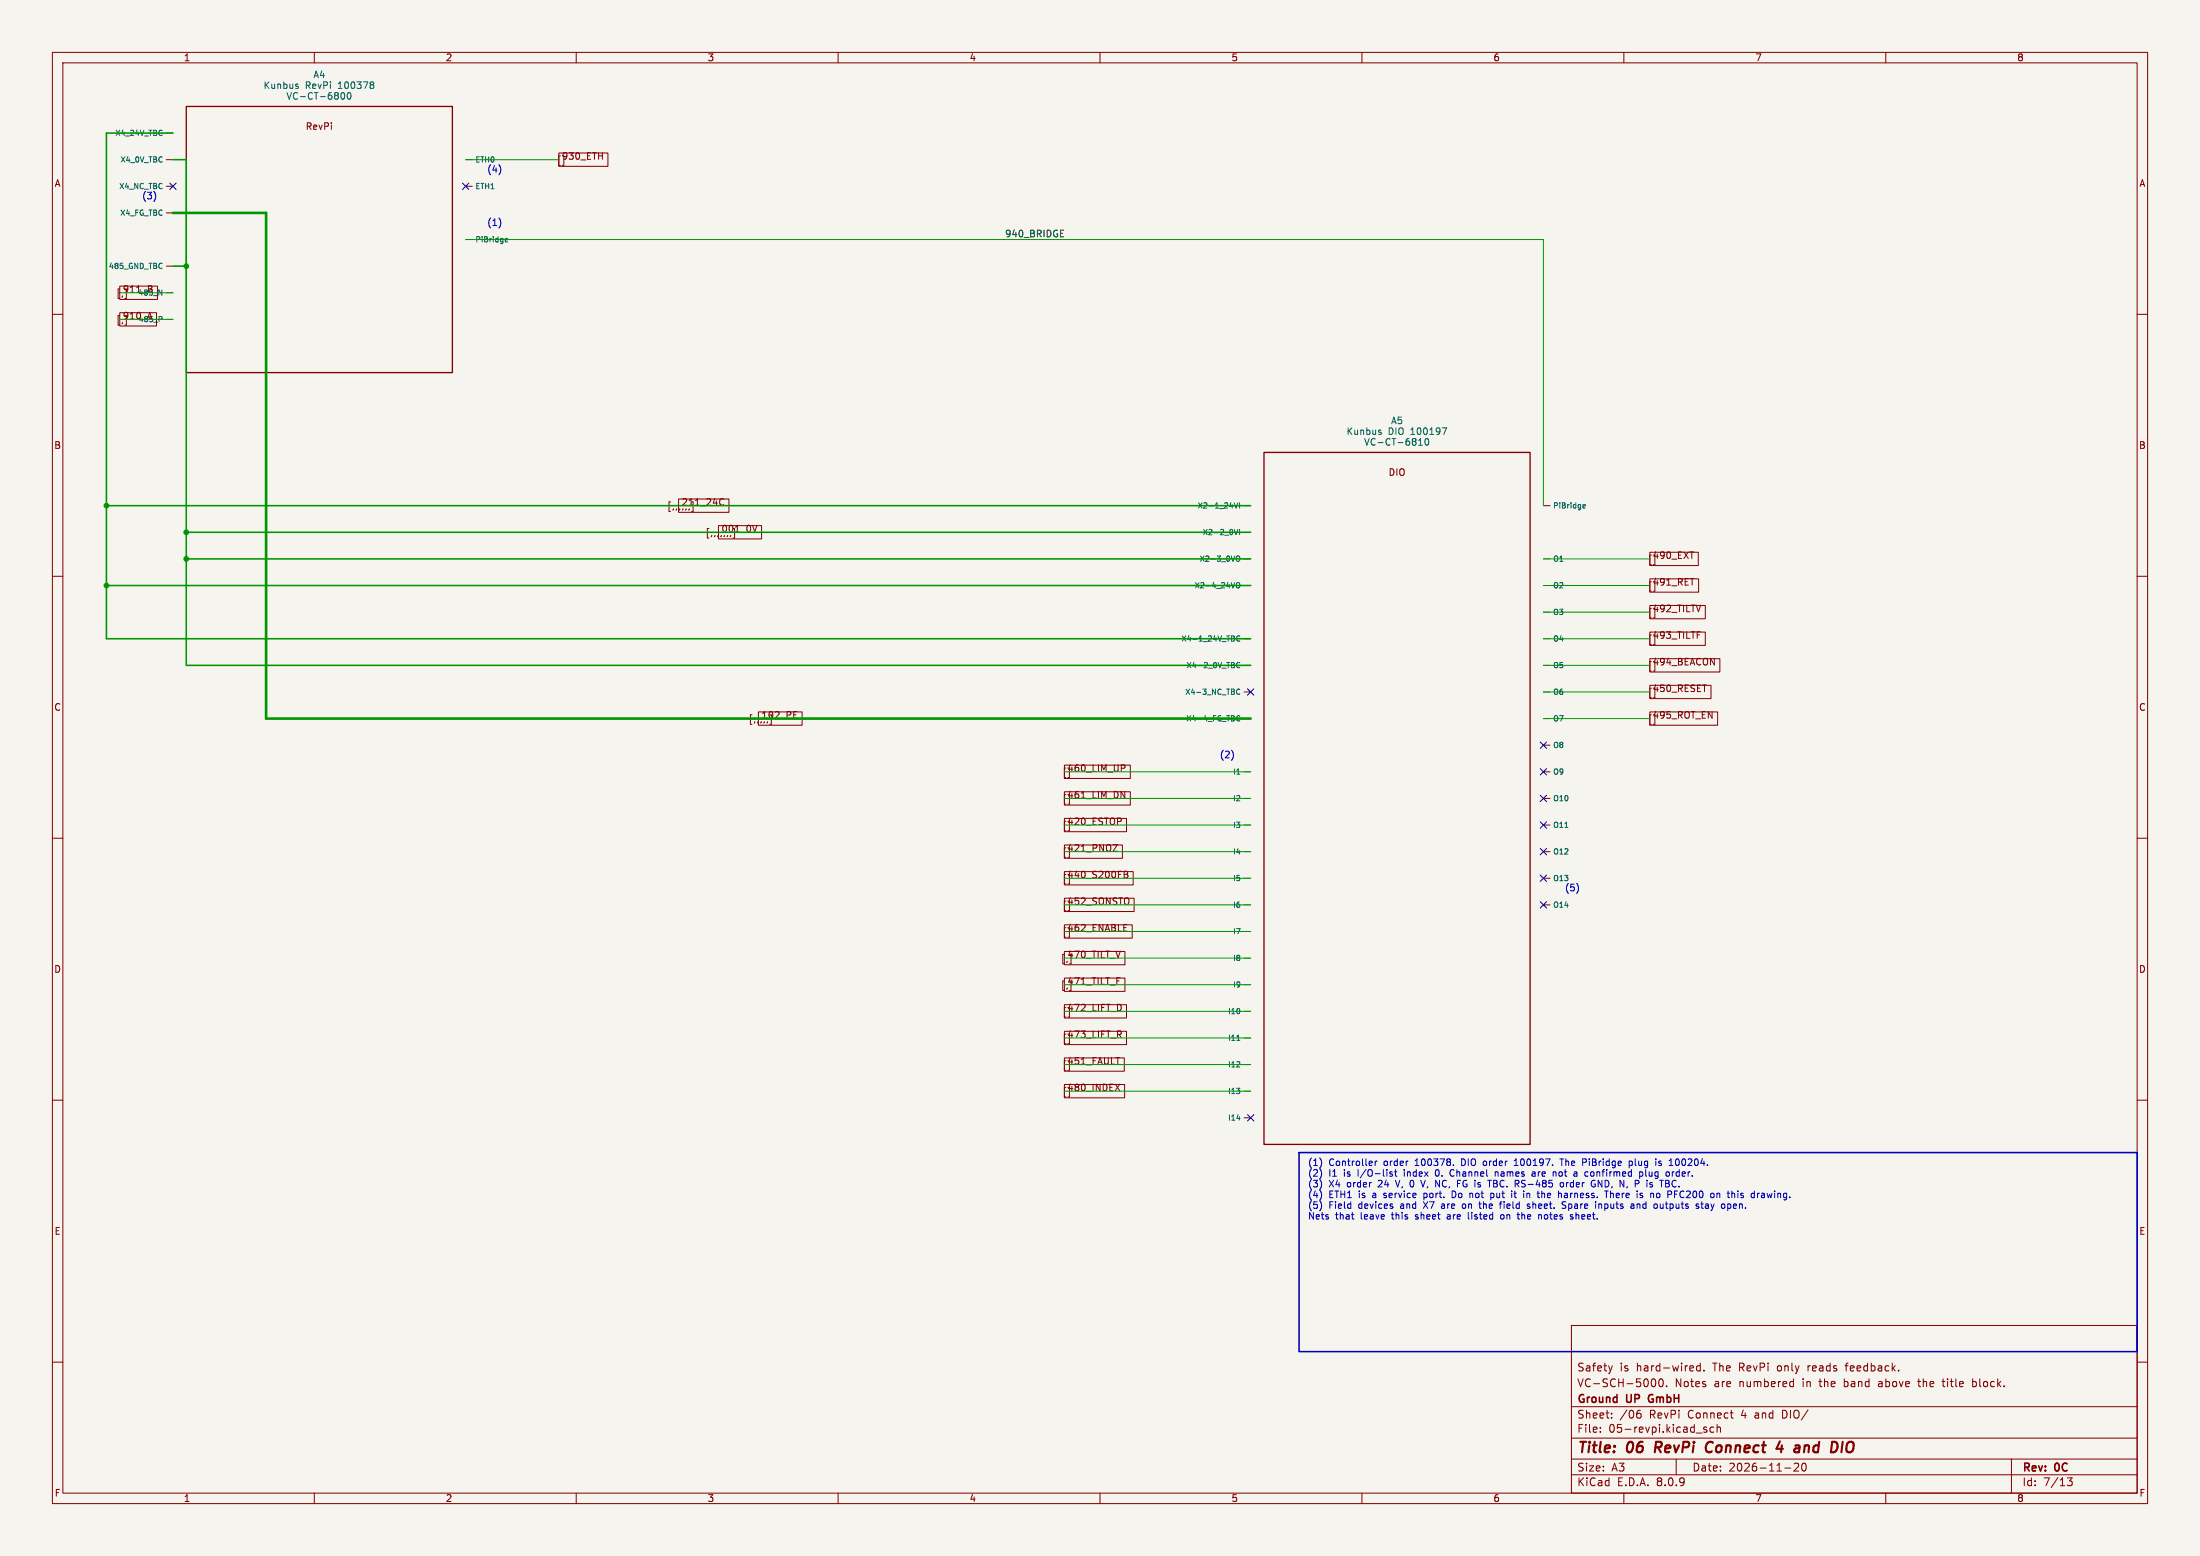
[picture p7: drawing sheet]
<svg xmlns="http://www.w3.org/2000/svg" width="420mm" height="297mm" viewBox="0 0 420 297" stroke-linecap="round" stroke-linejoin="round" font-family="sans-serif">
<path d="M0 0h420v297h-420z" fill="#f5f4ef" stroke="#f5f4ef" stroke-width=".19"/>
<g fill="none" stroke="#840000" stroke-width=".19">
<path d="M10 10h400v277h-400zM12 12h396v273h-396zM60 10v2M110 10v2M160 10v2M210 10v2M260 10v2M310 10v2M360 10v2M31.7 30.5h1.3M31.7 25.4h1.3M31.7 35.6h1.3"/>
<path d="M88.9 30.5h1.3M88.9 35.6h1.3M106.7 29.2h9.4v2.6h-9.4zM22.9 59.7h7v2.5h-7zM22.9 54.6h7.2v2.6h-7.2zM24.1 55.2v1.8h-.3M28.9 54.7v.3M31.7 40.6h1.3M31.7 50.8h1.3M31.7 55.9h1.3M88.9 45.7h1.3M10 60h2"/>
<path d="M24.1 60.2v1.9h-.3M31.7 61h1.3M408 60h2M129.5 95.2h9.7v2.6h-9.7zM132.3 95.8v1.8h-.3M137.6 95.2l.6 .1M138.2 96.3l-.6 .1M237.5 96.5h1.3M294.6 96.5h1.3M10 110h2M137.2 100.3h8.2v2.6h-8.2zM140.2 100.9v1.8h-.3"/>
<path d="M144.5 100.3l-.4 1.2M237.5 106.7h1.3M237.5 111.8h1.3M237.5 101.6h1.3M294.6 106.7h1.3M294.6 111.8h1.3M294.6 116.8h1.3M315 115.6h10.5v2.5h-10.5zM315 110.5h9.3v2.5h-9.3zM315 105.4h9.2v2.6h-9.2zM408 110h2M144.8 135.9h8.3v2.5h-8.3z"/>
<path d="M147.3 136.4v1.9h-.4M151.5 137.1h.6M151.5 135.8h.6M237.5 121.9h1.3M237.5 127h1.3M237.5 132.1h1.3M237.5 137.2h1.3M294.6 121.9h1.3M294.6 127h1.3M294.6 132.1h1.3M294.6 137.2h1.3M315 135.9h12.9v2.5h-12.9z"/>
<path d="M315 125.7h13.3v2.6h-13.3zM315 120.6h10.5v2.6h-10.5zM315 130.8h11.6v2.6h-11.6zM10 160h2M203.2 151.1h12.6v2.6h-12.6zM203.2 146h12.6v2.6h-12.6zM203.2 156.2h11.9v2.6h-11.9zM214 151.1l.7 1.2v-1.2M214.1 146h.4l.3 .2-.1 .4h-.6M237.5 147.3h1.3M237.5 152.4h1.3M237.5 157.5h1.3"/>
<path d="M294.6 147.3h1.3M294.6 152.4h1.3M294.6 157.5h1.3M294.6 142.2h1.3M408 160h2M203.2 176.5h12.9v2.6h-12.9zM203.2 166.4h13.1v2.5h-13.1zM203.2 161.3h11.1v2.5h-11.1zM203.2 171.4h13.3v2.6h-13.3zM212.5 161.2h.8l-.8 1.3h.8M214.5 177.7h.6M214.5 176.5h.6"/>
<path d="M214.6 166.3h.4l.3 .2-.3 .4 .3 .1v.3l-.2 .3h-.5zM214.6 166.9h.4M237.5 162.6h1.3M237.5 167.6h1.3M237.5 172.7h1.3M237.5 177.8h1.3M294.6 162.6h1.3M294.6 167.6h1.3M294.6 172.7h1.3M203.2 191.8h11.9v2.5h-11.9zM203.2 196.8h11.9v2.6h-11.9zM203.2 186.7h11.6v2.5h-11.6z"/>
<path d="M203.2 181.6h11.6v2.6h-11.6zM204.5 187.2v1.9h-.3M204.5 182.2v1.8h-.3M214 192v.7M237.5 193h1.3M237.5 198.1h1.3M237.5 182.9h1.3M237.5 188h1.3M10 210h2M203.2 201.9h11.4v2.6h-11.4zM203.2 207h11.5v2.6h-11.5zM212.9 206.9l.9 1.3"/>
<path d="M213.8 206.9l-.9 1.3M237.5 203.2h1.3M237.5 208.3h1.3M237.5 213.4h1.3M408 210h2M300 253h108v32h-108zM10 260h2M300 278.5h108M300 274.5h108M300 268.5h108M305.5 273.2v.2M305.5 272.5v.1"/>
<path d="M307.7 270.5v.2M307.7 269.8v.1M307.8 260.7l-.4 1M312.7 269.8h.5l.1 .2-.1 .5-.5 .2M313.2 269.2l-.5 .1M315.4 263.3l.2-.1a.8 .8 0 0 1 .5 .7 .8 .8 0 0 1-.5 .8l-.2-.1M316.8 263.3l.2-.1a.8 .8 0 0 1 .5 .7 .8 .8 0 0 1-.5 .8l-.2-.2-.1-.4zM318.2 264.5v.2M320 278.5v3M324.6 260.2v1.5M324.6 260.8l-.4-.1-.3 .3 .1 .6h.6M325.3 261.5v.2"/>
<path d="M325.8 272.5l-.4-.1-.2 .2 .1 .2 .5 .2v.3h-.6M327.2 272.5l-.5-.1-.3 .3 .2 .6h.6M327.8 272.5l.2-.1 .4 .1v.9M327.8 271.9v1.5M330.3 269.7h.6M330.7 270.7h.2M341.9 263.7l.5 .1M342.4 264.6l-.5 .1M342.4 263.2v1.5M342.5 279.4l.6-.1 .2 .1 .1 .3-1 1.1h1M344.1 279.4l.2-.1a.8 .8 0 0 1 .5 .7 .8 .8 0 0 1-.5 .8l-.2-.2-.2-.4zM352.2 260.7h.6"/>
<path d="M358.7 264.2v.4M366.1 263.7h.6M366.3 263.2v1.3l.2 .2M370.7 263.7h.6M370.9 263.2v1.3l.4 .2M376.6 264.6h.6M376.6 263.8h.6M376.6 263.2v1.5M384 278.5v6.5M408 260h2M60 285v2M110 285v2"/>
<path d="M160 285v2M210 285v2M260 285v2M300 281.5h108M310 285v2M340.7 280.2h1.2M360 285v2M394.7 282.1h.9l-.5 .6 .4 .1v.6l-.2 .2-.6-.1"/>
</g>
<path d="M316.2 275.2l-.3 2M325.7 276.7a.63 .63 0 0 0 1 .4M326.6 275.2a.88 .88 0 0 0-.9 .9M339.8 275.1l-.7 1.4h1.3M340.2 275.9l-.2 1.3M344.5 275.9l-.1 1.3M345.1 275.9l-.6 .2M352.9 275.3a1.24 1.24 0 0 0 0 1.9" fill="none" stroke="#840000" stroke-width=".4"/>
<path d="M314.8 266.4l-.1 .4 .1 .7" fill="none" stroke="#840000" stroke-width=".3"/>
<path d="M35.6 20.3h50.8v50.8h-50.8zM241.3 86.4h50.8v132h-50.8z" fill="none" stroke="#840000" stroke-width=".25"/>
<g fill="none" stroke="#006464" stroke-width=".19">
<path d="M50.6 15.6v1.3M50.8 16.2l.5 .7M51.3 15.6l-.7 .7M51.9 16v.7M52.4 16v.9M53 16v.9M53 16.2l.2-.2 .3 .1 .1 .8M54.2 16.1h.5l.1 .6M54.2 15.6v1.3M54.8 17.7l.4 1.2 .4-1.2M55.3 16v.7M55.9 16v.9"/>
<path d="M56.1 18.8l.3 .1 .4-.1M56.5 17.7l.3 .1M56.6 16.5h.3l.1 .2-.5 .2M56.9 16.1h-.4v.3M57.3 18.5h1M58.5 16.3l.6-.1 .1-.2-.1-.3-.6-.1v1.3M58.8 16.3l.4 .6M59.6 17.8a.6 .6 0 0 0-.8 .4 .6 .6 0 0 0 .6 .7l.2-.1M59.7 16.5l.6-.2-.1-.2-.3-.1-.2 .2 .1 .6h.4M60 17.7h.7M60.4 17.7v1.2M60.7 16l.3 .9 .3-.9"/>
<path d="M61.1 18.5h1M61.8 15.6v1.3M62.4 15.7l.1 .2v.3l-.7 .1M63.1 15.6v.1M63.1 16v.9M63.3 17.7h-.4a.86 .86 0 0 0 0 1.2l.4-.1 .1-.4-.3-.2h-.2l-.2 .2M64.1 18.2l-.2-.2 .2-.3h.2l.3 .2-.3 .3M64.1 18.2l-.2 .3v.3l.2 .1h.4l.1-.2v-.2l-.3-.3M64.1 18.2h.2M64.6 16.9h.7M64.6 16l.4-.4v1.3M65.3 17.7h.1a.68 .68 0 0 1 .4 .6 .68 .68 0 0 1-.4 .6 .84 .84 0 0 1-.1-1.2z"/>
<path d="M65.9 15.7l.2-.1a.68 .68 0 0 1 .4 .7 .68 .68 0 0 1-.4 .6l-.3-.5zM66.4 17.8l.2-.1a.68 .68 0 0 1 .4 .6 .68 .68 0 0 1-.4 .6l-.3-.4zM67.2 15.7l.1-.1a.68 .68 0 0 1 .5 .7 .68 .68 0 0 1-.5 .6 .84 .84 0 0 1-.1-1.2zM68.2 15.6h.7l-.4 .5 .4 .1v.6l-.2 .1-.5-.1M69.4 15.6h.8l-.5 1.3M70.9 16.2l-.3 .2 .1 .4 .2 .1 .3-.1 .2-.1v-.3l-.3-.2M70.9 16.2l-.3-.3 .3-.3h.2l.3 .3-.3 .3M70.9 16.2h.2M30.3 55.3l.6 1v-1M96.4 46l.2 .2 .3-.1M96.4 45.6l.2-.1 .3 .1-.5 .2M30.8 60.4l.1 .2-.1 .3"/>
<path d="M235.6 96l.4 1 .3-1M236.6 96v1M257.4 81.7v1.2M257.5 82.2l.6 .7M258.1 81.7l-.7 .7M258.6 82.1l.1 .8h.3l.2-.1M259.2 82.1v.8M259.8 82.2l.2-.1h.3v.8M259.8 82.1v.8M260.5 83.7l.5 1.3 .4-1.3M260.9 82.1h.4l.2 .2-.1 .6h-.5M260.9 81.7v1.2"/>
<path d="M262.1 82.1v.8h.3l.2-.1M262.5 83.8a.6 .6 0 0 0-.8 .5 .6 .6 0 0 0 .6 .7l.2-.1M262.6 82.1v.8M263.1 84.5h.9M263.6 82.1h-.3l-.1 .2v.2l.4 .1v.3h-.4M265.2 81.7v1.2a.67 .67 0 0 0 .7-.4 .67 .67 0 0 0-.2-.8M265.4 83.8a.6 .6 0 0 0-.9 .5 .6 .6 0 0 0 .6 .7l.3-.1M265.7 83.7h.8M266.1 83.7v1.3M266.5 81.7v1.2M266.9 84.5h.9M267.2 81.7a.81 .81 0 0 0 .1 1.2 .43 .43 0 0 0 .6-.4l-.2-.8"/>
<path d="M269 83.7l-.4 .1a.86 .86 0 0 0 0 1.2l.5-.1v-.5l-.2-.2h-.3l-.2 .2M269.3 82.9h.8M269.3 82l.4-.3v1.2M269.8 84.3l-.2 .2 .1 .4 .1 .1 .4-.1 .1-.2v-.2l-.2-.2M269.8 84.3l-.2-.3 .2-.3h.3l.2 .3-.2 .3M269.8 84.3h.3M270.7 81.8l.1-.1a.68 .68 0 0 1 .5 .6 .68 .68 0 0 1-.5 .6l-.3-.4zM270.8 85h.7M270.8 84.1l.4-.4v1.3M271.9 81.7h.2a.68 .68 0 0 1 .4 .6 .68 .68 0 0 1-.4 .6 .84 .84 0 0 1-.2-1.2zM272.1 83.8l.2-.1a.68 .68 0 0 1 .5 .6 .68 .68 0 0 1-.5 .7l-.3-.5zM273 82.9h.7"/>
<path d="M273 82l.3-.3v1.2M274.9 82.2l-.2 .3h-.3l-.2-.3v-.3l.2-.2h.3l.2 .2a.84 .84 0 0 1-.4 1h-.2M275.3 81.7h.9l-.6 1.2M302.2 96.8l.1 .2 .3-.1M302.2 96.4l.1-.1 .4 .1-.5 .2M235.6 101l.4 1.1 .3-1.1M236.2 106.2l.2-.1 .2 .2 .1 .5-.3 .3-.3-.1-.1-.5zM236.2 111.3l.2-.1 .2 .2 .1 .5-.3 .3-.3-.1-.1-.6zM236.6 101v1.1M236.1 137.4l.3 .2 .3-.1M236.7 121.5a.45 .45 0 0 0-.6 .4 .45 .45 0 0 0 .6 .4M236.7 126.5a.45 .45 0 0 0-.6 .5 .45 .45 0 0 0 .6 .4"/>
<path d="M236.7 131.6a.45 .45 0 0 0-.6 .4 .45 .45 0 0 0 .6 .4M236.7 136.7l-.3-.1-.3 .2M236.1 147.8h.6M298.7 157.9h.6M236.1 198.6h.6M236.1 213.5h.6"/>
</g>
<path d="M202.5 45.2h.6M202.5 43.9h.6" fill="none" stroke="#0f0f0f" stroke-width=".19"/>
<g fill="none" stroke="#0000c2" stroke-width=".19">
<path d="M29.7 37.1v.8M95.5 32v.8M95.5 42.1v.9M235.4 143.7v.9M301.3 169.1v.9M252.2 221.6v.8M252.2 223.6v.9M252.2 225.7v.8M252.2 227.7v.8M252.2 229.7v.9M261.9 221.7l.1 .2-.6 .1M262.5 221.6v.9"/>
<path d="M262.9 221.6l-.4 .3M265.8 223.7h-.3l-.2 .2 .1 .1 .4 .2v.3h-.5M266.2 223.7h.5M266.4 225.3l.4 1.3M266.4 223.2v1.1l.3 .2M271.2 225.3l.5 1.3M271.8 227.8v1.2M271.8 228.5l.2 .1M274.1 223.5l-.1 .5 .2 .5M275.3 230.2l-.1 .1 .1 .4M276.4 231.8l-.1 .1M276.4 232.2l-.2 .2 .2 .3"/>
<path d="M276.9 223.4v.8l.3 .3M277.2 227.3v1.3l.5-.1M277.5 222.4v.1M278.2 225.9h.5M279.6 229.8l-.3 .1-.1 .1v.5l.4 .2M280.3 231.4v1.1l.2 .2M280.8 227.8l.3 .1M282.3 229.8h.5M282.5 229.4v1.1l.3 .2M284.6 227.8h.4l.2 .2-.1 .5h-.5M285.1 225.9h.5M285.4 223.8l.4-.1 .2 .2"/>
<path d="M285.4 223.7v.8M285.6 225.3h-.5v1.3h.5M287 231.9l-.3-.1-.2 .3v.5l.2 .1 .3-.1M289 227.8h.5M289.1 222.5h.7M289.1 221.6l.3-.4v1.3M289.2 227.3v1.1l.3 .2M289.6 231.8h.5M289.8 231.4v1.1M290 232.7h.1M290.5 226.5l.1 .1M290.5 225.5l.2 .4"/>
<path d="M291.5 227.9l.4-.1 .1 .1M291.5 227.8v.8M292 229.9l-.3-.1-.2 .2 .1 .2 .4 .1v.3h-.5M292.5 223.7h.5l.1 .8M293.1 224h-.5l-.1 .2 .1 .3h.5M293.9 231.8l.4 .2v.7M294.4 227.8h.3l.2 .1M296.7 223.7l.4 .2v.6M297.8 221.2h.7M297.9 225.8l.2-.1 .3 .1 .1 .5-.1 .2-.3 .1-.2-.2zM298.1 221.2v1.3M298.3 229.9l.5 .2 .1 .3-.2 .3-.5-.1"/>
<path d="M298.4 229.4h.5M298.7 227.8h.5M299 225.7v.9M299.1 228.1h-.3l-.2 .2 .1 .2 .4 .1M299.4 225.7l-.4 .3M300 232.3h.3v.2l-.4 .2M300.9 231.4v1.3M300.9 223.7l.1 .2v.6M301 224.5h-.1M301 224h-.1M302.1 221.2h.5l.3 .2-.2 .4-.6 .1M303.6 224.3l.2 .2h.3"/>
<path d="M303.7 223.8l-.1 .1M305.1 226.6v-1.3l.7 1.3M305.2 229.9l.2-.1 .3 .1 .1 .8M305.2 229.8v.9M307.5 227.3v1.3M307.5 227.8v.1M307.9 227.8l.1 .8M311 221.7l.4-.1 .2 .3-.1 .5h-.5M311 221.6v1.3M311.5 229.8l.4 .2v.7M311.9 230.6l-.4 .1M311.9 230.1l-.4 .1"/>
<path d="M312.5 229.8v.9M312.9 229.8l-.4 .1M313 223.7v1.2M313.6 223.8v.6l-.2 .1h-.4M314.2 223.2v1.1l.1 .2M314.4 225.3v.1M316.8 227.8l.1 .2-.1 .5M316.9 229.8l.1 .8 .3 .1 .2-.2M317.1 221.7l-.3-.1-.2 .2 .1 .2 .4 .1v.3h-.5M318.4 227.3v1.3M319.2 223.7v.8M319.6 223.7l-.4 .2"/>
<path d="M319.6 225.3a.68 .68 0 0 0-.4 .6 .68 .68 0 0 0 .4 .7M319.7 227.3v1.3M320.2 221.2a.79 .79 0 0 0 0 1.3M320.8 227.5l-.1 .4 .1 .5M324.7 229.8h.5M324.9 229.4v1.1l.3 .2M326 229.8l-.4 .1M326 230.2h-.3l-.2 .1 .1 .3 .4 .1M328.3 227.8v.8M329.9 227.3v1.1M330 229.8l.3 .1 .1 .1v.5l-.4 .2M330.6 227.3v1.3"/>
<path d="M331.8 227.3v.2M332.3 228.5l.4 .1M332.7 227.8l-.4 .1 .1 .2 .3 .1M336.4 227.8h.4v.8M336.8 228.5l-.4 .1M336.8 228.1h-.4"/>
</g>
<path d="M248 220h160v38h-160z" fill="none" stroke="#0000c2" stroke-width=".3"/>
<path d="M33 30.5h2.6v96.5h203.2M33 25.4h-12.7v96.5h218.5M33 50.8h2.6M20.3 96.5h218.5M20.3 111.8h218.5M35.6 106.7h203.2M35.6 101.6h203.2" fill="none" stroke="#009600" stroke-width=".3"/>
<g fill="none" stroke="#009600" stroke-width=".19">
<path d="M88.9 30.5h17.8M22.9 55.9h10.1M88.9 45.7h205.7v50.8M22.9 61h10.1M294.6 116.8h20.4M294.6 111.8h20.4M294.6 106.7h20.4M294.6 127h20.4M294.6 121.9h20.4M294.6 137.2h20.4M294.6 132.1h20.4M203.2 157.5h35.6"/>
<path d="M203.2 152.4h35.6M203.2 147.3h35.6M203.2 177.8h35.6M203.2 162.6h35.6M203.2 167.6h35.6M203.2 172.7h35.6M203.2 188h35.6M203.2 193h35.6M203.2 198.1h35.6M203.2 182.9h35.6M203.2 208.3h35.6M203.2 203.2h35.6"/>
</g>
<path d="M33 40.6h17.8v96.6h188" fill="none" stroke="#009600" stroke-width=".5"/>
<g fill="none" stroke="#000084" stroke-width=".19">
<path d="M32.4 35l1.2 1.2M33.6 35l-1.2 1.2M88.3 35l1.2 1.2M89.5 35l-1.2 1.2M238.2 131.5l1.2 1.2M239.4 131.5l-1.2 1.2M294 141.6l1.2 1.2M294 146.7l1.2 1.2M294 156.9l1.2 1.2M294 151.8l1.2 1.2M295.2 156.9l-1.2 1.2M295.2 141.6l-1.2 1.2"/>
<path d="M295.2 146.7l-1.2 1.2M295.2 151.8l-1.2 1.2M294 172.1l1.2 1.2M294 167l1.2 1.2M294 162l1.2 1.2M295.2 172.1l-1.2 1.2M295.2 167l-1.2 1.2M295.2 162l-1.2 1.2M238.2 212.8l1.2 1.2M239.4 212.8l-1.2 1.2"/>
</g>
<g fill="#009600" stroke="#009600" stroke-width=".19">
<circle cx="20.3" cy="111.8" r=".46"/>
<circle cx="35.6" cy="50.8" r=".46"/>
<circle cx="20.3" cy="96.5" r=".46"/>
<circle cx="35.6" cy="101.6" r=".46"/>
<circle cx="35.6" cy="106.7" r=".46"/>
</g>
<g font-size="2.8" fill="#840000">
<text x="301" y="277.9">Title:</text>
<text x="310.6" y="277.9">06</text>
<text x="316.8" y="277.9">RevPi</text>
<text x="327.3" y="277.9">Connect</text>
<text x="341.6" y="277.9">4</text>
<text x="345.8" y="277.9">and</text>
<text x="353.6" y="277.9">DIO</text>
</g>
<g font-size="2.1" fill="#840000">
<text x="301" y="262">Safety</text>
<text x="309.2" y="262">is</text>
<text x="312.4" y="262">hard-wired.</text>
<text x="327.2" y="262">The</text>
<text x="332.3" y="262">RevPi</text>
<text x="339.7" y="262">only</text>
<text x="345.6" y="262">reads</text>
<text x="353.1" y="262">feedback.</text>
<text x="301" y="268.2">Ground</text>
<text x="301" y="265">VC-SCH-5000.</text>
<text x="310.6" y="268.2">UP</text>
<text x="315.4" y="268.2">GmbH</text>
<text x="319.7" y="265">Notes</text>
<text x="327.3" y="265">are</text>
<text x="332.2" y="265">numbered</text>
<text x="344.4" y="265">in</text>
<text x="347.8" y="265">the</text>
<text x="352.6" y="265">band</text>
<text x="359.3" y="265">above</text>
<text x="367.1" y="265">the</text>
<text x="371.9" y="265">title</text>
<text x="377.7" y="265">block.</text>
<text x="301" y="273.7">File:</text>
<text x="301" y="271">Sheet:</text>
<text x="307.1" y="273.7">05-revpi.kicad_sch</text>
<text x="309.2" y="271">/06</text>
<text x="314.9" y="271">RevPi</text>
<text x="322.4" y="271">Connect</text>
<text x="332.7" y="271">4</text>
<text x="335.4" y="271">and</text>
<text x="340.8" y="271">DIO/</text>
<text x="301" y="281.1">Size:</text>
<text x="307.6" y="281.1">A3</text>
<text x="323" y="281.1">Date:</text>
<text x="330" y="281.1">2026-11-20</text>
<text x="386" y="281.3">Rev:</text>
<text x="392.4" y="281.3">0C</text>
<text x="301" y="283.9">KiCad</text>
<text x="308.7" y="283.9">E.D.A.</text>
<text x="316.3" y="283.9">8.0.9</text>
<text x="386" y="283.9">Id:</text>
<text x="390.1" y="283.9">7/13</text>
</g>
<g font-size="1.8" fill="#840000">
<text x="35" y="11.9">1</text>
<text x="85" y="11.9">2</text>
<text x="135" y="11.9">3</text>
<text x="185" y="11.9">4</text>
<text x="235" y="11.9">5</text>
<text x="285" y="11.9">6</text>
<text x="335" y="11.9">7</text>
<text x="385" y="11.9">8</text>
<text x="58.2" y="25">RevPi</text>
<text x="10.3" y="35.9">A</text>
<text x="106.2" y="31.4">[]</text>
<text x="107.2" y="30.6">930_ETH</text>
<text x="408.3" y="35.9">A</text>
<text x="22.1" y="56.8">[,]</text>
<text x="23.3" y="56">911_B</text>
<text x="22.1" y="61.9">[,]</text>
<text x="23.3" y="61.1">910_A</text>
<text x="10.3" y="85.9">B</text>
<text x="408.2" y="85.9">B</text>
<text x="265" y="91">DIO</text>
<text x="127.3" y="97.5">[,,,,,,]</text>
<text x="130" y="96.6">211_24C</text>
<text x="137.6" y="101.7">001_0V</text>
<text x="134.6" y="102.6">[,,,,,,,]</text>
<text x="314.5" y="107.6">[]</text>
<text x="315.4" y="106.8">490_EXT</text>
<text x="314.5" y="112.7">[]</text>
<text x="315.4" y="111.9">491_RET</text>
<text x="314.5" y="117.8">[]</text>
<text x="315.4" y="116.9">492_TILTV</text>
<text x="314.5" y="122.9">[]</text>
<text x="315.4" y="122">493_TILTF</text>
<text x="314.5" y="128">[]</text>
<text x="315.4" y="127.1">494_BEACON</text>
<text x="10.3" y="135.9">C</text>
<text x="145.3" y="137.3">102_PE</text>
<text x="314.5" y="133">[]</text>
<text x="315.4" y="137.3">495_ROT_EN</text>
<text x="315.4" y="132.2">450_RESET</text>
<text x="408.2" y="135.9">C</text>
<text x="142.8" y="138.1">[,,,,,]</text>
<text x="314.5" y="138.1">[]</text>
<text x="202.7" y="148.3">[]</text>
<text x="203.7" y="147.4">460_LIM_UP</text>
<text x="202.7" y="153.4">[]</text>
<text x="203.7" y="152.5">461_LIM_DN</text>
<text x="202.7" y="158.4">[]</text>
<text x="203.7" y="157.6">420_ESTOP</text>
<text x="202.7" y="163.5">[]</text>
<text x="203.7" y="167.7">440_S200FB</text>
<text x="203.7" y="162.7">421_PNOZ</text>
<text x="202.7" y="168.6">[]</text>
<text x="202.7" y="173.7">[]</text>
<text x="203.7" y="172.8">452_SONSTO</text>
<text x="202.7" y="178.8">[]</text>
<text x="203.7" y="177.9">462_ENABLE</text>
<text x="10.3" y="185.9">D</text>
<text x="202.4" y="183.8">[,]</text>
<text x="203.7" y="183">470_TILT_V</text>
<text x="408.2" y="185.9">D</text>
<text x="202.4" y="188.9">[,]</text>
<text x="203.7" y="188.1">471_TILT_F</text>
<text x="202.7" y="194">[]</text>
<text x="203.7" y="193.1">472_LIFT_D</text>
<text x="202.7" y="199.1">[]</text>
<text x="203.7" y="198.2">473_LIFT_R</text>
<text x="203.7" y="203.3">451_FAULT</text>
<text x="202.7" y="204.2">[]</text>
<text x="202.7" y="209.2">[]</text>
<text x="203.7" y="208.4">480_INDEX</text>
<text x="10.3" y="235.9">E</text>
<text x="408.3" y="235.9">E</text>
<text x="10.3" y="285.9">F</text>
<text x="35" y="286.9">1</text>
<text x="85" y="286.9">2</text>
<text x="135" y="286.9">3</text>
<text x="185" y="286.9">4</text>
<text x="235" y="286.9">5</text>
<text x="285" y="286.9">6</text>
<text x="335" y="286.9">7</text>
<text x="385" y="286.9">8</text>
<text x="408.3" y="285.9">F</text>
</g>
<g font-size="1.8" fill="#006464">
<text x="59.7" y="15.1">A4</text>
<text x="51.4" y="18.2">RevPi</text>
<text x="265.4" y="81.2">A5</text>
</g>
<g font-size="1.8" fill="#0000c2">
<text x="92.9" y="33.2">(4)</text>
<text x="27" y="38.3">(3)</text>
<text x="92.9" y="43.3">(1)</text>
<text x="232.8" y="144.9">(2)</text>
<text x="298.6" y="170.3">(5)</text>
<text x="249.6" y="222.9">(1)</text>
<text x="249.6" y="224.9">(2)</text>
<text x="249.6" y="227">(3)</text>
<text x="253.7" y="222.9">Controller</text>
<text x="253.7" y="224.9">I1</text>
<text x="253.7" y="227">X4</text>
<text x="256.7" y="224.9">is</text>
<text x="257.3" y="227">order</text>
<text x="259.5" y="224.9">I/O-list</text>
<text x="263.4" y="227">24</text>
<text x="264.3" y="222.9">order</text>
<text x="267" y="227">V, 0</text>
<text x="268.5" y="224.9">index</text>
<text x="270.4" y="222.9">100378.</text>
<text x="272.2" y="227">V, NC,</text>
<text x="274.7" y="224.9">0.</text>
<text x="277.7" y="224.9">Channel</text>
<text x="279.4" y="222.9">DIO order</text>
<text x="279.5" y="227">FG is</text>
<text x="285.8" y="227">TBC.</text>
<text x="286.5" y="224.9">names</text>
<text x="289.9" y="222.9">100197.</text>
<text x="291.1" y="227">RS-485</text>
<text x="293.7" y="224.9">are</text>
<text x="297.9" y="224.9">not</text>
<text x="299" y="222.9">The</text>
<text x="299.9" y="227">order</text>
<text x="302.1" y="224.9">a</text>
<text x="303.4" y="222.9">PiBridge</text>
<text x="304.4" y="224.9">confirmed</text>
<text x="306.1" y="227">GND, N,</text>
<text x="312.4" y="222.9">plug</text>
<text x="314.8" y="227">P</text>
<text x="315.1" y="224.9">plug</text>
<text x="317.3" y="227">is</text>
<text x="317.7" y="222.9">is</text>
<text x="320.1" y="227">TBC.</text>
<text x="320.3" y="224.9">order.</text>
<text x="320.5" y="222.9">100204.</text>
<text x="249.6" y="229">(4)</text>
<text x="249.6" y="231.1">(5)</text>
<text x="249.6" y="233.1">Nets</text>
<text x="253.7" y="229">ETH1</text>
<text x="253.7" y="231.1">Field</text>
<text x="254.9" y="233.1">that</text>
<text x="259.4" y="231.1">devices</text>
<text x="259.5" y="229">is</text>
<text x="259.9" y="233.1">leave</text>
<text x="262.3" y="229">a</text>
<text x="264.6" y="229">service</text>
<text x="266" y="233.1">this</text>
<text x="267.6" y="231.1">and</text>
<text x="270.7" y="233.1">sheet</text>
<text x="272.2" y="231.1">X7</text>
<text x="272.4" y="229">port.</text>
<text x="275.8" y="231.1">are</text>
<text x="276.9" y="233.1">are</text>
<text x="278" y="229">Do</text>
<text x="280" y="231.1">on</text>
<text x="281.1" y="233.1">listed</text>
<text x="281.6" y="229">not</text>
<text x="283.5" y="231.1">the</text>
<text x="285.8" y="229">put</text>
<text x="287.5" y="233.1">on</text>
<text x="287.6" y="231.1">field</text>
<text x="290" y="229">it</text>
<text x="291" y="233.1">the</text>
<text x="292.5" y="229">in</text>
<text x="293" y="231.1">sheet.</text>
<text x="295.2" y="233.1">notes</text>
<text x="295.4" y="229">the</text>
<text x="299.6" y="229">harness.</text>
<text x="299.9" y="231.1">Spare</text>
<text x="301.5" y="233.1">sheet.</text>
<text x="306.4" y="231.1">inputs</text>
<text x="308.7" y="229">There</text>
<text x="313.4" y="231.1">and</text>
<text x="315" y="229">is</text>
<text x="317.8" y="229">no</text>
<text x="318" y="231.1">outputs</text>
<text x="321.2" y="229">PFC200</text>
<text x="326.3" y="231.1">stay</text>
<text x="329.7" y="229">on</text>
<text x="331.3" y="231.1">open.</text>
<text x="333.1" y="229">this</text>
<text x="337.8" y="229">drawing.</text>
</g>
<text font-size="1.8" fill="#0f0f0f" x="191.8" y="45.4">940_BRIDGE</text>
<g font-size="1.4" fill="#006464">
<text x="21.9" y="26.1">X4_24V_TBC</text>
<text x="22.9" y="31.2">X4_0V_TBC</text>
<text x="90.7" y="31.2">ETH0</text>
<text x="22.6" y="36.3">X4_NC_TBC</text>
<text x="22.8" y="41.4">X4_FG_TBC</text>
<text x="90.7" y="36.3">ETH1</text>
<text x="90.7" y="46.5">PiBridge</text>
<text x="20.6" y="51.5">485_GND_TBC</text>
<text x="228.5" y="97.3">X2-1_24VI</text>
<text x="296.4" y="97.3">PiBridge</text>
<text x="228.9" y="107.4">X2-3_0VO</text>
<text x="229.5" y="102.3">X2-2_0VI</text>
<text x="296.4" y="107.4">O1</text>
<text x="227.9" y="112.5">X2-4_24VO</text>
<text x="296.4" y="112.5">O2</text>
<text x="296.4" y="117.6">O3</text>
<text x="225.4" y="122.7">X4-1_24V_TBC</text>
<text x="296.4" y="122.7">O4</text>
<text x="226.4" y="127.7">X4-2_0V_TBC</text>
<text x="296.4" y="127.7">O5</text>
<text x="226.1" y="132.8">X4-3_NC_TBC</text>
<text x="226.3" y="137.9">X4-4_FG_TBC</text>
<text x="296.4" y="132.8">O6</text>
<text x="296.4" y="137.9">O7</text>
<text x="296.4" y="143">O8</text>
<text x="235.3" y="148.1">I1</text>
<text x="296.4" y="148.1">O9</text>
<text x="235.3" y="153.1">I2</text>
<text x="296.4" y="153.1">O10</text>
<text x="235.3" y="158.2">I3</text>
<text x="296.4" y="158.2">O11</text>
<text x="235.3" y="163.3">I4</text>
<text x="296.4" y="163.3">O12</text>
<text x="235.3" y="168.4">I5</text>
<text x="235.3" y="173.5">I6</text>
<text x="296.4" y="173.5">O14</text>
<text x="235.3" y="178.5">I7</text>
<text x="235.3" y="183.6">I8</text>
<text x="235.3" y="188.7">I9</text>
<text x="234.3" y="193.8">I10</text>
<text x="234.3" y="198.9">I11</text>
<text x="234.3" y="203.9">I12</text>
<text x="234.3" y="209">I13</text>
<text x="234.3" y="214.1">I14</text>
</g>
<g font-size="1.4" fill="#840000">
<text x="26.2" y="56.6">485_N</text>
<text x="26.3" y="61.7">485_P</text>
</g>
<text font-size="1.4" fill="#0000c2" x="296.4" y="168.4">O13</text>
</svg>
